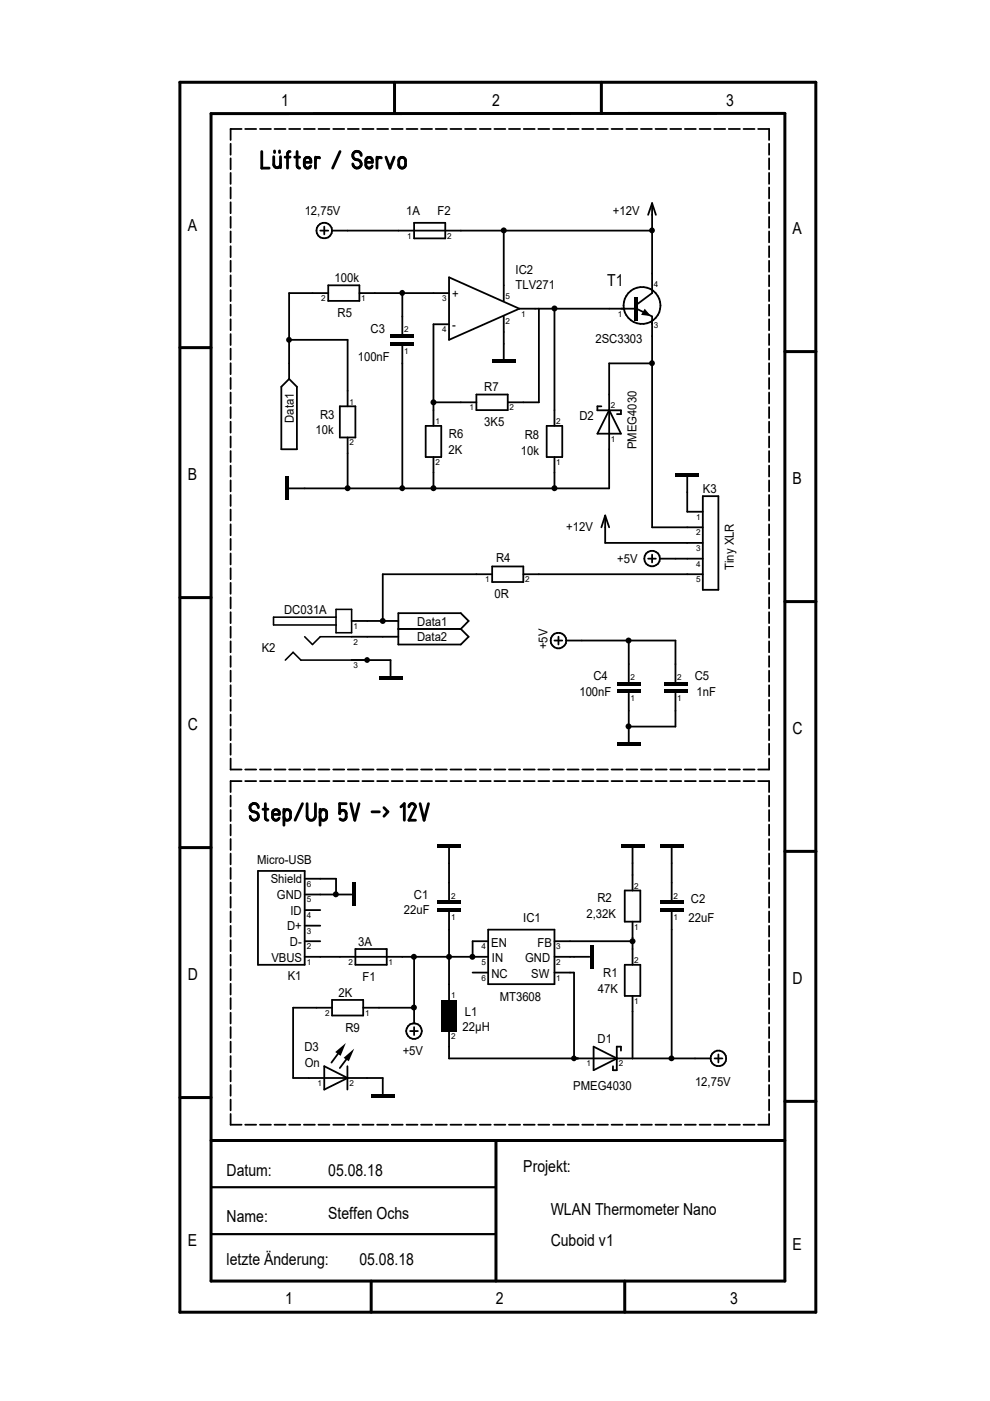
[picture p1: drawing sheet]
<svg xmlns="http://www.w3.org/2000/svg" width="210mm" height="297mm" viewBox="0 0 210 297" stroke-linecap="round" stroke-linejoin="round" font-family="sans-serif">
<g fill="none" stroke="#000" stroke-width=".38">
<path d="M48.9 30.5v2.3M48.9 33.6v2.3M48.9 36.7v2.3M48.9 39.8v2.3M51.2 27.3h-2.3v2.4M52 27.3h2.3M55.1 27.3h2.3M58.2 27.3h2.3M61.3 27.3h2.4M64.4 27.3h2.4M67.5 27.3h2.3M70.7 27.3h2.3"/>
<path d="M73.7 27.3h2.4M76.8 27.3h2.4M80 27.3h2.3M83.1 27.3h2.3M86.2 27.3h2.3M89.3 27.3h2.3M92.4 27.3h2.3M95.5 27.3h2.3M98.6 27.3h2.3M101.7 27.3h2.4M104.8 27.3h2.3M107.9 27.3h2.4"/>
<path d="M111 27.3h2.4M114.1 27.3h2.4M117.3 27.3h2.3M120.4 27.3h2.3M123.4 27.3h2.4M126.6 27.3h2.3M129.7 27.3h2.3M132.8 27.3h2.3M135.9 27.3h2.3M139 27.3h2.4M142.1 27.3h2.3M145.2 27.3h2.3"/>
<path d="M148.3 27.3h2.4M151.4 27.3h2.4M154.5 27.3h2.4M157.6 27.3h2.4M160.7 27.3h2.4v2.4M163.1 30.5v2.3M163.1 33.6v2.3M163.1 36.7v2.3M163.1 39.8v2.3M48.9 42.9v2.3M48.9 46v2.3M48.9 49.1v2.3"/>
<path d="M48.9 52.2v2.3M48.9 55.3v2.3M48.9 58.4v2.3M67.9 48.9h1.7M68.7 48v1.7M70.4 48.9h67.9M87.8 47.2h6.6v3.3h-6.6zM95.2 58.8l14.9 6.6-14.9 6.7zM106.8 48.9v14.9M138.3 43.1v19l-3.3 2.5M138.3 43.1l.8 2.5M138.3 43.1l-.9 2.5"/>
<path d="M163.1 42.9v2.3M163.1 46v2.3M163.1 49.1v2.3M163.1 52.2v2.3M163.1 55.3v2.3M163.1 58.4v2.3M48.9 61.5v2.3M48.9 64.6v2.3M48.9 67.7v2.3M48.9 70.8v2.4M48.9 73.9v2.3M48.9 77v2.3"/>
<path d="M61.3 72.1h12.4v14M69.6 62.1h-8.3v18.2M69.6 60.5h6.6v3.3h-6.6zM76.2 62.1h19M85.3 62.1v8.7M85.3 73.3v30.2M95.2 68.7h-3.3v21.6M106.8 67.1v9.1M110.1 65.4h24.9l3.3 1.7v44.7h10.7M114.3 65.4v19.9h-6.6M117.6 65.4v24.9M138.3 77h-9.1v26.5h-67.9"/>
<path d="M163.1 61.5v2.3M163.1 64.6v2.3M163.1 67.7v2.3M163.1 70.8v2.4M163.1 73.9v2.3M163.1 77v2.3M48.9 80.1v2.4M48.9 83.2v2.4M48.9 86.3v2.3M48.9 89.4v2.3M48.9 92.5v2.4M48.9 95.6v2.4"/>
<path d="M48.9 98.7v2.3M61.3 80.3l1.6 1.7v13.2h-3.3v-13.2zM72.1 86.1h3.3v6.7h-3.3zM73.7 92.8v10.7M90.3 90.3h3.3v6.6h-3.3zM91.9 96.9v6.6M91.9 85.3h9.1M101 83.7h6.7v3.3h-6.7zM115.9 90.3h3.3v6.6h-3.3zM117.6 96.9v6.6M127.5 86.1h-.8v.9h5v.8h-.9M129.2 87l2.5 4.9h-5z"/>
<path d="M163.1 80.1v2.4M163.1 83.2v2.4M163.1 86.3v2.3M163.1 89.4v2.3M163.1 92.5v2.4M163.1 95.6v2.4M163.1 98.7v2.3M48.9 101.9v2.3M48.9 104.9v2.4M48.9 108v2.4M48.9 111.2v2.3M48.9 114.3v2.3"/>
<path d="M48.9 117.3v2.4M128.3 109.3v5.8h20.7M128.3 109.3l.9 2.5M128.3 109.3l-.8 2.5M137.4 118.4h1.7M138.3 117.6v1.7M139.9 118.4h9.1M145.7 101v7.5h3.3M149 105.2h3.3v19.9h-3.3zM163.1 101.9v2.3M163.1 104.9v2.4M163.1 108v2.4"/>
<path d="M163.1 111.2v2.3M163.1 114.3v2.3M163.1 117.3v2.4M48.9 120.5v2.3M48.9 123.6v2.3M48.9 126.7v2.3M48.9 129.8v2.3M48.9 132.9v2.3M48.9 136v2.3M48.9 139.1v2.3M74.5 135h10M74.5 131.7h10"/>
<path d="M74.5 140h8.3v3.3M84.5 130h13.2l1.7 1.7-1.7 1.6 1.7 1.7-1.7 1.7h-13.2zM84.5 133.3h13.2M104.4 121.8h-23.2v9.9M104.4 120.1h6.6v3.3h-6.6zM111 121.8h38M117.6 135.8h1.6M118.4 135v1.7M120.1 135.8h23.1v8.7M133.3 135.8v8.7M163.1 120.5v2.3M163.1 123.6v2.3"/>
<path d="M163.1 126.7v2.3M163.1 129.8v2.3M163.1 132.9v2.3M163.1 136v2.3M163.1 139.1v2.3M48.9 142.2v2.3M48.9 145.3v2.3M48.9 148.4v2.3M48.9 151.5v2.3M48.9 154.6v2.3M48.9 157.7v2.3M133.3 147v10.4"/>
<path d="M143.2 147v7.1h-9.9M163.1 142.2v2.3M163.1 145.3v2.3M163.1 148.4v2.3M163.1 151.5v2.3M163.1 154.6v2.3M163.1 157.7v2.3M48.9 160.8v2.4h2.3M48.9 168.7v2.3M48.9 171.7v2.4M48.9 174.8v2.3M48.9 177.9v2.3"/>
<path d="M51.2 165.6h-2.3v2.3M52 163.2h2.3M52 165.6h2.3M55.1 163.2h2.3M55.1 165.6h2.3M58.2 163.2h2.3M58.2 165.6h2.3M61.3 163.2h2.4M61.3 165.6h2.4M64.4 163.2h2.4M64.4 165.6h2.4M67.5 163.2h2.3"/>
<path d="M67.5 165.6h2.3M70.7 163.2h2.3M70.7 165.6h2.3M73.7 163.2h2.4M73.7 165.6h2.4M76.8 163.2h2.4M76.8 165.6h2.4M80 163.2h2.3M80 165.6h2.3M83.1 163.2h2.3M83.1 165.6h2.3M86.2 163.2h2.3"/>
<path d="M86.2 165.6h2.3M89.3 163.2h2.3M89.3 165.6h2.3M92.4 163.2h2.3M92.4 165.6h2.3M95.2 179.7v11.2M95.5 163.2h2.3M95.5 165.6h2.3M98.6 163.2h2.3M98.6 165.6h2.3M101.7 163.2h2.4M101.7 165.6h2.4"/>
<path d="M104.8 163.2h2.3M104.8 165.6h2.3M107.9 163.2h2.4M107.9 165.6h2.4M111 163.2h2.4M111 165.6h2.4M114.1 163.2h2.4M114.1 165.6h2.4M117.3 163.2h2.3M117.3 165.6h2.3M120.4 163.2h2.3M120.4 165.6h2.3"/>
<path d="M123.4 163.2h2.4M123.4 165.6h2.4M126.6 163.2h2.3M126.6 165.6h2.3M129.7 163.2h2.3M129.7 165.6h2.3M132.8 163.2h2.3M132.8 165.6h2.3M134.1 179.7v9.1M135.9 163.2h2.3M135.9 165.6h2.3M139 163.2h2.4"/>
<path d="M139 165.6h2.4M142.1 163.2h2.3M142.1 165.6h2.3M142.4 179.7v11.2M145.2 163.2h2.3M145.2 165.6h2.3M148.3 163.2h2.4M148.3 165.6h2.4M151.4 163.2h2.4M151.4 165.6h2.4M154.5 163.2h2.4M154.5 165.6h2.4"/>
<path d="M157.6 163.2h2.4M157.6 165.6h2.4M160.7 165.6h2.4v2.3M163.1 160.8v2.4h-2.4M163.1 168.7v2.3M163.1 171.7v2.4M163.1 174.8v2.3M163.1 177.9v2.3M48.9 181v2.3M48.9 184v2.4M48.9 187.1v2.3M48.9 190.2v2.2"/>
<path d="M48.9 193.3v2.2M48.9 196.3v2.3M48.9 199.3v2.4M54.7 184.7h9.9v19.9h-9.9zM64.6 189.7h9.9M64.6 193h3.3M64.6 196.3h3.3M64.6 199.6h3.3M64.6 186.3h6.6v3.4M95.2 193.4v18.6M103.5 197.1h14.1v11.6h-14.1zM103.5 199.6h-3.3v3.3"/>
<path d="M117.6 199.6h16.5M132.5 188.8h3.3v6.6h-3.3zM134.1 195.4v9.2M142.4 193.4v31M163.1 181v2.3M163.1 184v2.4M163.1 187.1v2.3M163.1 190.2v2.2M163.1 193.3v2.2M163.1 196.3v2.3M163.1 199.3v2.4M48.9 202.4v2.3"/>
<path d="M48.9 205.5v2.3M48.9 208.6v2.3M48.9 211.6v2.4M48.9 214.7v2.3M48.9 217.8v2.3M64.6 202.9h38.9M70.4 213.7h-8.3v14.9h19.1v3.3M70.4 212h6.6v3.3h-6.6zM75.4 201.2h6.6v3.4h-6.6zM77 213.7h10.8M87 218.6h1.6M87.8 202.9v14.1"/>
<path d="M87.8 217.8v1.7M95.2 218.6v5.8h55.5M100.2 206.2h3.3M117.6 202.9h7.4M117.6 206.2h4.1v18.2M132.5 204.6h3.3v6.6h-3.3zM134.1 211.2v13.2M163.1 202.4v2.3M163.1 205.5v2.3M163.1 208.6v2.3M163.1 211.6v2.4M163.1 214.7v2.3"/>
<path d="M163.1 217.8v2.3M48.9 220.9v2.2M48.9 223.9v2.3M48.9 227v2.3M48.9 230v2.3M48.9 233.1v2.3M48.9 236.2v2.3h2.3M52 238.5h2.3M55.1 238.5h2.3M58.2 238.5h2.3M61.3 238.5h2.4M64.4 238.5h2.4"/>
<path d="M67.5 238.5h2.3M68.7 226.1l5 2.5-5 2.4zM70.7 238.5h2.3M72.3 222.5l-2 2.8M73.7 226.1v4.9M73.7 238.5h2.4M74.1 223.7l-2 2.7M76.8 238.5h2.4M80 238.5h2.3M83.1 238.5h2.3M86.2 238.5h2.3M89.3 238.5h2.3"/>
<path d="M92.4 238.5h2.3M95.5 238.5h2.3M98.6 238.5h2.3M101.7 238.5h2.4M104.8 238.5h2.3M107.9 238.5h2.4M111 238.5h2.4M114.1 238.5h2.4M117.3 238.5h2.3M120.4 238.5h2.3M123.4 238.5h2.4M125.9 221.9l4.9 2.5-4.9 2.5z"/>
<path d="M126.6 238.5h2.3M129.7 238.5h2.3M131.7 222.8v-.9h-.9v5h-.8v-.8M132.8 238.5h2.3M135.9 238.5h2.3M139 238.5h2.4M142.1 238.5h2.3M145.2 238.5h2.3M148.3 238.5h2.4M151.4 238.5h2.4M151.5 224.4h1.7M152.3 223.6v1.7"/>
<path d="M154.5 238.5h2.4M157.6 238.5h2.4M163.1 220.9v2.2M163.1 223.9v2.3M163.1 227v2.3M163.1 230v2.3M163.1 233.1v2.3M163.1 236.2v2.3h-2.4"/>
<circle cx="68.7" cy="48.9" r="1.66"/>
<circle cx="136.1" cy="64.8" r="3.9"/>
<circle cx="138.3" cy="118.4" r="1.65"/>
<circle cx="118.4" cy="135.8" r="1.66"/>
<circle cx="87.8" cy="218.6" r="1.65"/>
<circle cx="152.3" cy="224.4" r="1.66"/>
</g>
<g fill="none" stroke="#000" stroke-width=".59">
<path d="M55.5 32.1v3.5h1.6M58 33.2v1.6a.72 .72 0 0 0 .8 .8 .72 .72 0 0 0 .7-.8M58.2 32v.3M59.3 32v.3M59.5 33.2v2.4M60.5 33.3h1M61.5 32.1a.51 .51 0 0 0-.5 .5v3M62.5 33.3h1M63 32.1v3l.2 .4 .3 .1M64.5 34.4h1.4a.74 .74 0 0 0-.5-1 .74 .74 0 0 0-.9 .7v.8a.69 .69 0 0 0 .6 .7 .69 .69 0 0 0 .8-.4M66.9 33.3v2.3M67.8 33.5l-.7-.1-.2 .5"/>
<path d="M72.1 32.1l-1.6 3.5M76.6 33a.93 .93 0 0 0-1.1-.9 .93 .93 0 0 0-.7 1.2 .93 .93 0 0 0 1.2 .6 .89 .89 0 0 1 .2 1.6 .89 .89 0 0 1-1.4-.7M77.6 34.4h1.4a.74 .74 0 0 0-.5-1 .74 .74 0 0 0-.9 .7v.8a.7 .7 0 0 0 .5 .7 .7 .7 0 0 0 .8-.4M79.9 33.3v2.3M80.9 33.5l-.7-.1-.3 .5M81.8 33.3l.9 2.3 .9-2.3M84.7 33.6a.71 .71 0 0 1 .8-.2 .71 .71 0 0 1 .5 .7v.8a.72 .72 0 0 1-.7 .8 .72 .72 0 0 1-.8-.8v-.8zM54.8 171.2a.89 .89 0 0 0-.9-.8 .89 .89 0 0 0-.9 .8 .89 .89 0 0 0 .9 .9 .89 .89 0 0 1 .9 .9 .89 .89 0 0 1-.8 .9 .89 .89 0 0 1-1-.8M55.8 171.6h1M56.3 170.4v3a.51 .51 0 0 0 .5 .5M57.8 172.7h1.4a.75 .75 0 0 0-.5-1 .75 .75 0 0 0-.9 .6v.9a.72 .72 0 0 0 .6 .7 .72 .72 0 0 0 .8-.5M60.2 172.3a.7 .7 0 0 1 .7-.7 .7 .7 0 0 1 .7 .7v.9a.7 .7 0 0 1-.7 .7 .7 .7 0 0 1-.7-.7"/>
<path d="M60.2 171.6v3.4M64.1 170.4l-1.5 3.5M65.1 170.4v2.7a.87 .87 0 0 0 .9 .8 .87 .87 0 0 0 .8-.8M66.9 170.4v2.7M67.9 172.3a.7 .7 0 0 1 .7-.7 .7 .7 0 0 1 .7 .7v.9a.7 .7 0 0 1-.7 .7 .7 .7 0 0 1-.7-.7M67.9 171.6v3.4M73.4 170.4h-1.4v2.1a.7 .7 0 0 1 .7-.7 .7 .7 0 0 1 .7 .7v.7a.73 .73 0 0 1-.5 .7 .73 .73 0 0 1-.8-.3M74.4 170.4l.8 3.5 .9-3.5M78.9 172.1h1.5M81.4 171.2l.9 .9-.9 1M85 171.1l.7-.7v3.5M86.7 171.1a.7 .7 0 0 1 .7-.7 .7 .7 0 0 1 .7 .7l-1.4 2.8h1.4"/>
<path d="M89.1 170.4l.8 3.5 .9-3.5"/>
</g>
<g fill="#000">
<path d="M136.7 65.4l1.3 1.6-2.1-.2zM71.1 223.1l2.2-2-1.1 2.8zM72.9 224.3l2.2-2-1.1 2.7z"/>
<path d="M82.8 70.8h5v.9h-5z" fill-rule="evenodd"/>
<path d="M82.8 72.5h5v.8h-5z" fill-rule="evenodd"/>
<path d="M104.4 76.2h4.9v.8h-4.9z" fill-rule="evenodd"/>
<path d="M134.5 62.9h.7v5h-.7z" fill-rule="evenodd"/>
<path d="M60.5 101h.8v5h-.8z" fill-rule="evenodd"/>
<path d="M143.2 100.2h5v.8h-5z" fill-rule="evenodd"/>
<path d="M80.3 143.3h5v.8h-5z" fill-rule="evenodd"/>
<path d="M130.8 144.5h5v.8h-5z" fill-rule="evenodd"/>
<path d="M130.8 146.2h5v.8h-5z" fill-rule="evenodd"/>
<path d="M130.8 157.4h5v.8h-5z" fill-rule="evenodd"/>
<path d="M140.8 144.5h4.9v.8h-4.9z" fill-rule="evenodd"/>
<path d="M140.8 146.2h4.9v.8h-4.9z" fill-rule="evenodd"/>
<path d="M92.8 178.9h4.9v.8h-4.9z" fill-rule="evenodd"/>
<path d="M131.7 178.9h4.9v.8h-4.9z" fill-rule="evenodd"/>
<path d="M139.9 178.9h5v.8h-5z" fill-rule="evenodd"/>
<path d="M74.5 187.2h.9v4.9h-.9z" fill-rule="evenodd"/>
<path d="M92.8 190.9h4.9v.8h-4.9z" fill-rule="evenodd"/>
<path d="M92.8 192.5h4.9v.9h-4.9z" fill-rule="evenodd"/>
<path d="M139.9 190.9h5v.8h-5z" fill-rule="evenodd"/>
<path d="M139.9 192.5h5v.9h-5z" fill-rule="evenodd"/>
<path d="M93.6 212h3.3v6.6h-3.3z" fill-rule="evenodd"/>
<path d="M125 200.4h.9v5h-.9z" fill-rule="evenodd"/>
<path d="M78.7 231.9h5v.8h-5z" fill-rule="evenodd"/>
<circle cx="106.8" cy="48.9" r=".63"/>
<circle cx="138.2" cy="48.8" r=".62"/>
<circle cx="61.3" cy="72" r=".62"/>
<circle cx="85.3" cy="62.1" r=".62"/>
<circle cx="117.6" cy="65.4" r=".63"/>
<circle cx="138.2" cy="77" r=".62"/>
<circle cx="91.9" cy="85.3" r=".63"/>
<circle cx="73.7" cy="103.5" r=".63"/>
<circle cx="85.3" cy="103.5" r=".62"/>
<circle cx="91.9" cy="103.5" r=".63"/>
<circle cx="117.6" cy="103.5" r=".63"/>
<circle cx="77.8" cy="139.9" r=".61"/>
<circle cx="81.2" cy="131.7" r=".63"/>
<circle cx="133.3" cy="135.8" r=".63"/>
<circle cx="133.3" cy="154" r=".63"/>
<circle cx="71.2" cy="189.6" r=".63"/>
<circle cx="134.1" cy="199.6" r=".63"/>
<circle cx="87.8" cy="213.6" r=".63"/>
<circle cx="87.8" cy="202.9" r=".63"/>
<circle cx="95.2" cy="202.9" r=".63"/>
<circle cx="100.2" cy="202.9" r=".63"/>
<circle cx="121.7" cy="224.4" r=".61"/>
<circle cx="142.4" cy="224.4" r=".62"/>
</g>
<path d="M60.5 140l1.6-1.7 1.7 1.7h10.7M64.6 135l1.7 1.7 1.6-1.7h6.6M71.2 130.9h-13.2v1.6h13.2M71.2 129.2h3.3v5h-3.3z" fill="none" stroke="#000" stroke-width=".34"/>
<g fill="none" stroke="#000" stroke-width=".63">
<path d="M38.1 17.4h134.9v260.8h-134.9zM83.7 17.4v6.6M127.5 17.4v6.6M44.7 24.1l121.7-.1v247.6h-121.7zM38.1 73.7h6.6M166.4 74.5h6.6M38.1 126.7h6.6M166.4 127.6h6.6M38.1 179.7h6.6M166.4 180.5h6.6M38.1 232.7h6.6M166.4 233.5h6.6"/>
<path d="M44.7 241.8h121.7M105.2 241.8v29.8M78.7 271.6v6.6M132.5 271.6v6.6"/>
</g>
<path d="M44.7 251.7h60.5M44.7 261.7h60.5" fill="none" stroke="#000" stroke-width=".47"/>
<g font-size="3.5">
<text x="59.6" y="22.4">1</text>
<text x="104.4" y="22.4">2</text>
<text x="154" y="22.4">3</text>
<text x="39.8" y="48.9">A</text>
<text x="168.1" y="49.7">A</text>
<text x="128.7" y="60.7">T1</text>
<text x="39.8" y="101.9">B</text>
<text x="168.1" y="102.7">B</text>
<text x="39.8" y="154.9">C</text>
<text x="168.1" y="155.7">C</text>
<text x="39.8" y="207.9">D</text>
<text x="168.1" y="208.7">D</text>
<text x="48" y="249.3">Datum:</text>
<text x="69.6" y="249.3">05.08.18</text>
<text x="111" y="248.4">Projekt:</text>
<text x="116.8" y="257.5">WLAN Thermometer Nano</text>
<text x="48" y="259.2">Name:</text>
<text x="69.6" y="258.4">Steffen Ochs</text>
<text x="39.8" y="264.2">E</text>
<text x="48" y="268.3">letzte Änderung:</text>
<text x="76.2" y="268.3">05.08.18</text>
<text x="116.8" y="264.2">Cuboid v1</text>
<text x="168.1" y="265">E</text>
<text x="60.5" y="276.6">1</text>
<text x="105.2" y="276.6">2</text>
<text x="154.8" y="276.6">3</text>
</g>
<g font-size="2.6">
<text x="64.6" y="45.6">12,75V</text>
<text x="86.1" y="45.6">1A</text>
<text x="92.8" y="45.6">F2</text>
<text x="130" y="45.6">+12V</text>
<text x="71" y="59.8">100k</text>
<text x="109.3" y="58">IC2</text>
<text x="95.9" y="63.1">+</text>
<text x="109.3" y="61.3">TLV271</text>
<text x="71.6" y="67.2">R5</text>
<text x="78.6" y="70.7">C3</text>
<text x="95.9" y="69.7">-</text>
<text x="75.9" y="76.5">100nF</text>
<text x="126.2" y="72.7">2SC3303</text>
<text x="102.7" y="82.8">R7</text>
<text x="62.3" y="89.7" transform="rotate(-90 62.3 89.7)">Data1</text>
<text x="67.9" y="88.8">R3</text>
<text x="122.9" y="88.9">D2</text>
<text x="66.9" y="92.1">10k</text>
<text x="95.2" y="92.9">R6</text>
<text x="102.7" y="90.3">3K5</text>
<text x="111.3" y="93">R8</text>
<text x="135" y="95.3" transform="rotate(-90 135 95.3)">PMEG4030</text>
<text x="95.1" y="96.3">2K</text>
<text x="110.4" y="96.4">10k</text>
<text x="149" y="104.5">K3</text>
<text x="120.1" y="112.6">+12V</text>
<text x="105.2" y="119.3">R4</text>
<text x="130.9" y="119.4">+5V</text>
<text x="155.6" y="120.9" transform="rotate(-90 155.6 120.9)">Tiny XLR</text>
<text x="60.2" y="130.1">DC031A</text>
<text x="104.9" y="126.7">0R</text>
<text x="88.4" y="136">Data2</text>
<text x="88.5" y="132.7">Data1</text>
<text x="116.1" y="137.7" transform="rotate(-90 116.1 137.7)">+5V</text>
<text x="55.5" y="138.3">K2</text>
<text x="122.9" y="147.5">100nF</text>
<text x="125.8" y="144.2">C4</text>
<text x="147.3" y="144.2">C5</text>
<text x="147.7" y="147.5">1nF</text>
<text x="54.5" y="183.2">Micro-USB</text>
<text x="57.4" y="187.3">Shield</text>
<text x="58.7" y="190.6">GND</text>
<text x="87.8" y="190.6">C1</text>
<text x="126.7" y="191.3">R2</text>
<text x="146.5" y="191.4">C2</text>
<text x="60.9" y="197.2">D+</text>
<text x="61.6" y="193.9">ID</text>
<text x="85.6" y="193.9">22uF</text>
<text x="111" y="195.4">IC1</text>
<text x="124.3" y="194.6">2,32K</text>
<text x="146" y="195.5">22uF</text>
<text x="57.5" y="203.9">VBUS</text>
<text x="61.5" y="200.5">D-</text>
<text x="75.9" y="200.5">3A</text>
<text x="104.1" y="200.7">EN</text>
<text x="114" y="200.7">FB</text>
<text x="61" y="207.8">K1</text>
<text x="76.9" y="208">F1</text>
<text x="104.2" y="207.3">NC</text>
<text x="104.3" y="204">IN</text>
<text x="111.3" y="204">GND</text>
<text x="112.6" y="207.3">SW</text>
<text x="127.9" y="207.1">R1</text>
<text x="71.8" y="211.3">2K</text>
<text x="98.6" y="215.3">L1</text>
<text x="106" y="212.1">MT3608</text>
<text x="126.8" y="210.4">47K</text>
<text x="73.2" y="218.7">R9</text>
<text x="98.1" y="218.6">22µH</text>
<text x="126.7" y="221.1">D1</text>
<text x="64.6" y="222.9">D3</text>
<text x="64.6" y="226.2">On</text>
<text x="85.4" y="223.7">+5V</text>
<text x="121.5" y="231">PMEG4030</text>
<text x="147.4" y="230.2">12,75V</text>
</g>
<g font-size="1.7">
<text x="86.3" y="50.6">1</text>
<text x="94.8" y="50.6">2</text>
<text x="68.1" y="63.8">2</text>
<text x="76.6" y="63.8">1</text>
<text x="93.8" y="63.8">3</text>
<text x="107.2" y="63.4">5</text>
<text x="138.6" y="60.9">4</text>
<text x="85.7" y="70.4">2</text>
<text x="93.8" y="70.4">4</text>
<text x="107.2" y="68.8">2</text>
<text x="110.5" y="67.1">1</text>
<text x="131" y="67.1">1</text>
<text x="138.6" y="69.6">3</text>
<text x="85.7" y="75">1</text>
<text x="74.1" y="85.8">1</text>
<text x="92.3" y="89.9">1</text>
<text x="99.6" y="87">1</text>
<text x="108" y="87">2</text>
<text x="117.9" y="89.9">2</text>
<text x="129.5" y="86.6">2</text>
<text x="74.1" y="94.4">2</text>
<text x="129.5" y="93.6">1</text>
<text x="92.3" y="98.6">2</text>
<text x="117.9" y="98.6">1</text>
<text x="147.6" y="113.5">2</text>
<text x="147.6" y="110.2">1</text>
<text x="147.6" y="116.8">3</text>
<text x="102.9" y="123.4">1</text>
<text x="111.3" y="123.4">2</text>
<text x="147.6" y="123.4">5</text>
<text x="147.6" y="120.1">4</text>
<text x="74.9" y="136.7">2</text>
<text x="74.9" y="133.4">1</text>
<text x="74.9" y="141.6">3</text>
<text x="133.7" y="144.1">2</text>
<text x="133.7" y="148.7">1</text>
<text x="143.6" y="144.1">2</text>
<text x="143.6" y="148.7">1</text>
<text x="65" y="191.3">5</text>
<text x="65" y="188">6</text>
<text x="95.6" y="190.5">2</text>
<text x="134.5" y="188.4">2</text>
<text x="142.8" y="190.5">2</text>
<text x="65" y="194.6">4</text>
<text x="65" y="198">3</text>
<text x="95.6" y="195.1">1</text>
<text x="134.5" y="197.1">1</text>
<text x="142.8" y="195.1">1</text>
<text x="65" y="201.3">2</text>
<text x="102.1" y="201.3">4</text>
<text x="117.9" y="201.3">3</text>
<text x="65" y="204.6">1</text>
<text x="73.9" y="204.6">2</text>
<text x="82.4" y="204.6">1</text>
<text x="102.1" y="207.9">6</text>
<text x="102.1" y="204.6">5</text>
<text x="117.9" y="204.6">2</text>
<text x="117.9" y="207.9">1</text>
<text x="134.5" y="204.1">2</text>
<text x="69" y="215.3">2</text>
<text x="77.4" y="215.3">1</text>
<text x="95.6" y="211.6">1</text>
<text x="134.5" y="212.9">1</text>
<text x="95.6" y="220.3">2</text>
<text x="124.4" y="226.1">1</text>
<text x="131.2" y="226.1">2</text>
<text x="67.3" y="230.3">1</text>
<text x="74.1" y="230.3">2</text>
</g>
</svg>
